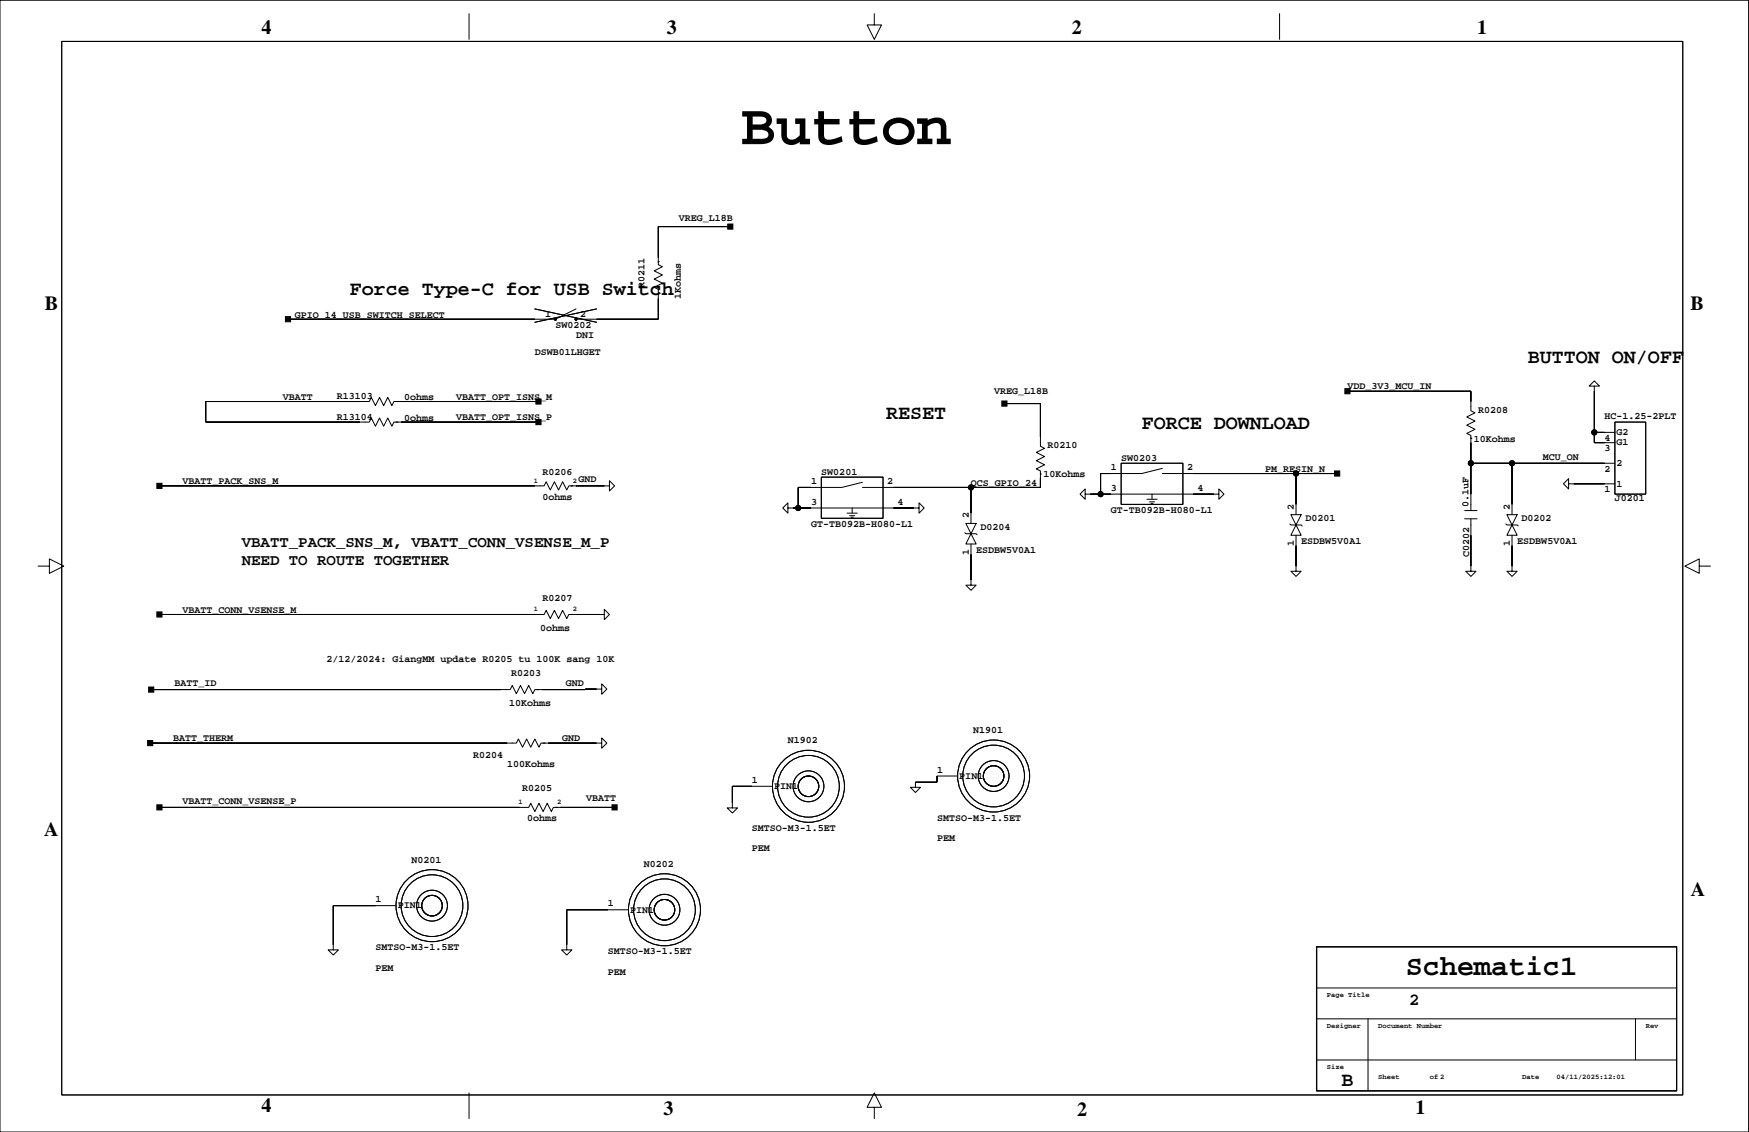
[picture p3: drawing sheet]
<svg xmlns="http://www.w3.org/2000/svg" width="432mm" height="279mm" viewBox="0 0 432 279" stroke-linecap="round" stroke-linejoin="round" font-family="sans-serif">
<g fill="none" stroke="#000" stroke-width=".25">
<path d="M0 .1h431.7v279.3h-431.7zM15.2 10.2h400.2v260.1h-400.2zM115.8 3.4v6.3M215.9 3.4v2.8h1.7l-1.7 3.5-1.8-3.5h1.8M315.9 3.4v6.3M180.3 55.9h-17.8v8.9M132.1 76.2l15.2 3.3M140.9 79.5h.1M142.2 76.2l-5.1 2.6h-66M147.3 76.2l-15.2 3.3M162.5 64.6v.7l1 .5-2 1.1 2 1-2 1 2 1-2 1 1 .5v7.4h-20.3M162.5 64.6h.1"/>
<path d="M97.8 99.1h35.1M98 99.1h-.7l-.5 1-1.1-2-1 2-1-2-1 2-1-2-.5 1h-40.4v5.1h40.4l.5-1 1 2 1-2 1 2 1-2 1.1 2 .5-1h.7M98 99.1h.1M248 99.6h8.9v10.5l1 .6-2.1 1 2.1 1-2.1 1 2.1 1-2.1 1 1.1 .5v.8M332.7 96.6h30.4v4.8l1.1 .5-2.1 1 2.1 1-2.1 1 2.1 1.1-2.1 1 1 .5v.7M393.6 96.6h.1M393.6 95.3h-1.3l1.3-1.3 1.3 1.3h-1.3v14h5.1M39.4 119.9h94.9l.5-1 1.1 2 1-2 1 2 1-2 1 2 .5-1h.8M97.8 104.2h35.1M98 104.2h.1M140.9 119.9h9.6v1.3l1.2-1.3-1.2-1.2v1.2M141.2 119.9h.1"/>
<path d="M149.2 119.9h.1M202.8 117.8h15.2v10.1h-15.2zM212.9 119l-5 1.3h-10.8v5.1M256.9 117h.1M256.9 116.8v3.5h-44M276.8 114.3h15.2v10.2h-15.2zM287 115.6l-5.1 1.3h-10.2v5.1M287 116.9h43.1M320 116.9v10.1M363.1 108.2h.1M363.1 119.4h.1M363.1 108v18"/>
<path d="M363.1 114.3h35.6M373.3 114.3v12.7M387.3 119.4v1.3l-1.3-1.3 1.3-1.3v1.3h11.4M388.5 119.4h.1M393.6 106.7h5.1M398.7 104.2h7.6v17.8h-7.6zM9.4 139.7h2.8v-1.7l3.5 1.7-3.5 1.8v-1.8M194.5 125.4v1.3l-1.3-1.3 1.3-1.3v1.3h32.4v1.3l1.3-1.3-1.3-1.3v1.3M195.8 125.4h.1M209.1 126.7h2.6M209.8 127.3h1.2M210.1 127.7h.5"/>
<path d="M210.4 125.4v1.3M225.6 125.4h.1M238.2 131.5l.3 .2h2.5l.2 .3M238.5 129.2l2.5 5.1h-2.5l2.5-5.1zM239.7 134.3v10.1h-1.2l1.2 1.3 1.3-1.3h-1.3M239.7 120.3v8.9M267.9 122v1.2l-1.3-1.2 1.3-1.3v1.3h33v1.2l1.3-1.2-1.3-1.3v1.3M269.2 122h.1M283.1 123.2h2.6M283.8 123.9h1.3M284.2 124.2h.5M284.4 122v1.2"/>
<path d="M299.7 122h.1M318.4 129.3l.3 .3h2.5l.3 .2M318.7 127l2.5 5.1h-2.5l2.5-5.1zM320 139.7h.1M320 132.1v8.9h-1.3l1.3 1.3 1.2-1.3h-1.2M361.6 126h3.1M361.6 128.1h3.1M363.1 139.7h.1M363.1 128.1v12.9h-1.2l1.2 1.3 1.3-1.3h-1.3M371.8 129.3l.2 .3h2.6l.2 .2M372 127l2.6 5.1h-2.6l2.6-5.1zM373.3 139.7h.1"/>
<path d="M373.3 132.1v8.9h-1.3l1.3 1.3 1.3-1.3h-1.3M419.5 139.7v-1.7l-3.5 1.7 3.5 1.8v-1.8h2.8M39.4 151.7h94.9l.5-1 1.1 2 1-2 1 2 1-2 1 2 .5-1h.8M140.9 151.7h8.3v1.2l1.3-1.2-1.3-1.3v1.3M141.2 151.7h.1M147.9 151.7h.1M239.7 143.2h.1M37.3 170.2h88.7l.5-1 1 2 1-2 1 2 1-2 1 2 .6-1h.7M132.8 170.2h.1M147.3 170.1h.1M148.6 170.1v-1.3l1.2 1.3-1.2 1.2v-1.2l-16 .1M37.1 183.4h90.4l.5-1 1 2 1-2 1 2 1.1-2 1 2 .5-1h.7"/>
<path d="M39.4 199.3h91.1l.5-1 1.1 2 1-2 1 2 1-2 1 2 .5-1h.8M134.1 183.4h14.5v1.3l1.2-1.3-1.2-1.3v1.3M134.3 183.4h.1M137.1 199.3h14.6M137.4 199.3h.1M147.3 183.4h.1M180.8 198.1h.1M190.7 194.1h-9.9v5.3h-1.3l1.3 1.3 1.3-1.3h-1.3M199.6 194.1h.1M212.3 191.5h.1M226 193.1h.1M236.4 191.5h-5.1v1.6h-5.3v1.2h-1.3l1.3 1.3 1.3-1.3h-1.3"/>
<path d="M245.3 191.5h.1M258 189h.1M82.3 233.2h.1M97.8 223.5h-15.5v11h-1.3l1.3 1.2 1.2-1.2h-1.2M106.7 223.5h.1M119.4 221h.1M139.9 233.2h.1M155.2 224.5h-15.3v10h-1.2l1.2 1.2 1.3-1.2h-1.3M164 224.5h.1M176.7 222h.1M325 243.8h88.9M325 251.5h88.9"/>
<path d="M337.7 251.5v17.7M403.8 251.5v10.1M115.8 269.8v6.3M215.9 273.3h1.7l-1.7-3.5-1.8 3.5h1.8v2.8M325 261.6h88.9"/>
<circle cx="137.1" cy="78.8" r=".25"/>
<circle cx="142.2" cy="78.8" r=".25"/>
<circle cx="320" cy="116.9" r=".63"/>
<circle cx="363.1" cy="114.3" r=".63"/>
<circle cx="373.3" cy="114.3" r=".63"/>
<circle cx="393.6" cy="106.7" r=".63"/>
<circle cx="197.1" cy="125.4" r=".63"/>
<circle cx="239.7" cy="120.3" r=".63"/>
<circle cx="271.7" cy="122" r=".63"/>
<circle cx="199.6" cy="194.1" r="7.6"/>
<circle cx="199.6" cy="194.1" r="8.9"/>
<circle cx="199.6" cy="194.1" r="3.8"/>
<circle cx="199.6" cy="194.1" r="2.54"/>
<circle cx="245.3" cy="191.5" r="8.9"/>
<circle cx="245.3" cy="191.5" r="7.6"/>
<circle cx="245.3" cy="191.5" r="3.8"/>
<circle cx="245.3" cy="191.5" r="2.54"/>
<circle cx="106.7" cy="223.5" r="7.6"/>
<circle cx="106.7" cy="223.5" r="8.9"/>
<circle cx="106.7" cy="223.5" r="3.8"/>
<circle cx="106.7" cy="223.5" r="2.54"/>
<circle cx="164" cy="224.5" r="8.9"/>
<circle cx="164" cy="224.5" r="7.6"/>
<circle cx="164" cy="224.5" r="2.54"/>
<circle cx="164" cy="224.5" r="3.8"/>
</g>
<path d="M325 233.7h88.9v35.5h-88.9z" fill="none" stroke="#000" stroke-width=".3"/>
<g fill="#000" stroke="#000" stroke-width=".25">
<path d="M162.5 55.9v7.6z" fill-rule="evenodd"/>
<path d="M179.7 55.3h1.2v1.3h-1.2z" fill-rule="evenodd"/>
<path d="M162.5 55.9h17.8z" fill-rule="evenodd"/>
<path d="M70.5 78.2h1.2v1.2h-1.2z" fill-rule="evenodd"/>
<path d="M71.1 78.8h61z" fill-rule="evenodd"/>
<path d="M162.5 73.7v5.1z" fill-rule="evenodd"/>
<path d="M147.3 78.8h15.2z" fill-rule="evenodd"/>
<path d="M50.8 99.1v5.1z" fill-rule="evenodd"/>
<path d="M50.8 99.1h38.1z" fill-rule="evenodd"/>
<path d="M132.3 98.5h1.3v1.2h-1.3z" fill-rule="evenodd"/>
<path d="M99 99.1h33.9z" fill-rule="evenodd"/>
<path d="M256.9 99.6v8.3z" fill-rule="evenodd"/>
<path d="M248 99.6h8.9z" fill-rule="evenodd"/>
<path d="M332 95.9h1.3v1.3h-1.3z" fill-rule="evenodd"/>
<path d="M363.1 96.6v2.5z" fill-rule="evenodd"/>
<path d="M332.7 96.6h30.4z" fill-rule="evenodd"/>
<path d="M393.6 96.6v10.1z" fill-rule="evenodd"/>
<path d="M50.8 104.2h38.1z" fill-rule="evenodd"/>
<path d="M39.4 119.9h92.7z" fill-rule="evenodd"/>
<path d="M132.3 103.5h1.3v1.3h-1.3z" fill-rule="evenodd"/>
<path d="M99 104.2h33.9z" fill-rule="evenodd"/>
<path d="M142.2 119.9h7z" fill-rule="evenodd"/>
<path d="M247.3 99h1.3v1.2h-1.3z" fill-rule="evenodd"/>
<path d="M256.9 118v2.3z" fill-rule="evenodd"/>
<path d="M271.7 116.9v5.1z" fill-rule="evenodd"/>
<path d="M271.7 116.9h2.6z" fill-rule="evenodd"/>
<path d="M320 116.9v7.6z" fill-rule="evenodd"/>
<path d="M294.6 116.9h25.4z" fill-rule="evenodd"/>
<path d="M329.5 116.2h1.3v1.3h-1.3z" fill-rule="evenodd"/>
<path d="M320 116.9h10.1z" fill-rule="evenodd"/>
<path d="M363.1 109.3v5z" fill-rule="evenodd"/>
<path d="M363.1 114.3v5.1z" fill-rule="evenodd"/>
<path d="M363.1 119.4v2.6z" fill-rule="evenodd"/>
<path d="M363.1 114.3h10.2z" fill-rule="evenodd"/>
<path d="M373.3 114.3v10.2z" fill-rule="evenodd"/>
<path d="M393.6 106.7v2.6z" fill-rule="evenodd"/>
<path d="M393.6 106.7h2.5z" fill-rule="evenodd"/>
<path d="M393.6 109.3h2.5z" fill-rule="evenodd"/>
<path d="M388.5 119.4h7.6z" fill-rule="evenodd"/>
<path d="M373.3 114.3h22.8z" fill-rule="evenodd"/>
<path d="M38.7 119.3h1.3v1.3h-1.3z" fill-rule="evenodd"/>
<path d="M195.8 125.4h1.3z" fill-rule="evenodd"/>
<path d="M197.1 120.3v5.1z" fill-rule="evenodd"/>
<path d="M197.1 125.4h3.1z" fill-rule="evenodd"/>
<path d="M197.1 120.3h3.1z" fill-rule="evenodd"/>
<path d="M220.5 125.4h5.1z" fill-rule="evenodd"/>
<path d="M239.7 136.8v6.4z" fill-rule="evenodd"/>
<path d="M239.7 120.3v6.4z" fill-rule="evenodd"/>
<path d="M220.5 120.3h19.2z" fill-rule="evenodd"/>
<path d="M239.7 120.3h17.2z" fill-rule="evenodd"/>
<path d="M269.2 122h2.5z" fill-rule="evenodd"/>
<path d="M271.7 122h2.6z" fill-rule="evenodd"/>
<path d="M294.6 122h5.1z" fill-rule="evenodd"/>
<path d="M320 134.7v5z" fill-rule="evenodd"/>
<path d="M363.1 132.1v7.6z" fill-rule="evenodd"/>
<path d="M373.3 134.7v5z" fill-rule="evenodd"/>
<path d="M38.7 151h1.3v1.3h-1.3z" fill-rule="evenodd"/>
<path d="M39.4 151.7h92.7z" fill-rule="evenodd"/>
<path d="M142.2 151.7h5.7z" fill-rule="evenodd"/>
<path d="M36.7 169.6h1.3v1.2h-1.3z" fill-rule="evenodd"/>
<path d="M37.3 170.2h86.4z" fill-rule="evenodd"/>
<path d="M133.8 170.2h10.7z" fill-rule="evenodd"/>
<path d="M144.5 170.1v.1z" fill-rule="evenodd"/>
<path d="M144.5 170.1h2.8z" fill-rule="evenodd"/>
<path d="M36.4 182.8h1.3v1.2h-1.3z" fill-rule="evenodd"/>
<path d="M38.7 198.6h1.3v1.3h-1.3z" fill-rule="evenodd"/>
<path d="M37.1 183.4h88.1z" fill-rule="evenodd"/>
<path d="M39.4 199.3h88.8z" fill-rule="evenodd"/>
<path d="M135.4 183.4h11.9z" fill-rule="evenodd"/>
<path d="M151.1 198.6h1.3v1.3h-1.3z" fill-rule="evenodd"/>
<path d="M138.4 199.3h13.3z" fill-rule="evenodd"/>
<path d="M180.8 194.1v4z" fill-rule="evenodd"/>
<path d="M180.8 194.1h4.8z" fill-rule="evenodd"/>
<path d="M231.3 191.5v1.6z" fill-rule="evenodd"/>
<path d="M226 193.1h5.3z" fill-rule="evenodd"/>
<path d="M82.3 223.5v9.7z" fill-rule="evenodd"/>
<path d="M82.3 223.5h10.4z" fill-rule="evenodd"/>
<path d="M139.9 224.5v8.7z" fill-rule="evenodd"/>
<path d="M139.9 224.5h10.2z" fill-rule="evenodd"/>
<circle cx="137.1" cy="78.8" r=".25"/>
<circle cx="142.2" cy="78.8" r=".25"/>
<circle cx="320" cy="116.9" r=".63"/>
<circle cx="363.1" cy="114.3" r=".63"/>
<circle cx="373.3" cy="114.3" r=".63"/>
<circle cx="393.6" cy="106.7" r=".63"/>
<circle cx="197.1" cy="125.4" r=".63"/>
<circle cx="239.7" cy="120.3" r=".63"/>
<circle cx="271.7" cy="122" r=".63"/>
</g>
<text font-size="14.5" x="182.8" y="35.6">Button</text>
<text font-size="7.1" x="347" y="240.8">Schematic1</text>
<g font-size="4.9">
<text x="64.5" y="8.3">4</text>
<text x="164.6" y="8.3">3</text>
<text x="264.6" y="8.3">2</text>
<text x="364.7" y="8.3">1</text>
<text x="11" y="76.4">B</text>
<text x="86.3" y="72.8">Force Type-C for USB Switch</text>
<text x="417.4" y="76.4">B</text>
<text x="377.2" y="89.6">BUTTON ON/OFF</text>
<text x="218.8" y="103.3">RESET</text>
<text x="281.9" y="105.8">FORCE DOWNLOAD</text>
<text x="10.9" y="206.4">A</text>
<text x="417.5" y="221.1">A</text>
<text x="331.2" y="268.1">B</text>
<text x="64.5" y="274.5">4</text>
<text x="163.8" y="275.2">3</text>
<text x="265.9" y="275.5">2</text>
<text x="349.5" y="275">1</text>
</g>
<text font-size="4.2" x="347.9" y="248.2">2</text>
<g font-size="3.9">
<text x="59.7" y="135">VBATT_PACK_SNS_M, VBATT_CONN_VSENSE_M_P</text>
<text x="59.7" y="139.5">NEED TO ROUTE TOGETHER</text>
</g>
<g font-size="2.5">
<text x="167.6" y="54.5">VREG_L18B</text>
<text x="159.1" y="71.2" transform="rotate(-90 159.1 71.2)">R0211</text>
<text x="168.1" y="73.7" transform="rotate(-90 168.1 73.7)">1Kohms</text>
<text x="72.8" y="78.5">GPIO_14_USB_SWITCH_SELECT</text>
<text x="134.6" y="78.3">1</text>
<text x="137.1" y="80.9">SW0202</text>
<text x="142.2" y="83.4">DNI</text>
<text x="143.3" y="78.3">2</text>
<text x="132" y="87.7">DSWB01LHGET</text>
<text x="69.8" y="98.7">VBATT</text>
<text x="83.2" y="98.5">R13103</text>
<text x="99.8" y="98.8">0ohms</text>
<text x="112.6" y="98.7">VBATT_OPT_ISNS_M</text>
<text x="245.4" y="97.3">VREG_L18B</text>
<text x="332.7" y="96.1">VDD_3V3_MCU_IN</text>
<text x="364.9" y="101.8">R0208</text>
<text x="83.2" y="103.6">R13104</text>
<text x="99.8" y="103.9">0ohms</text>
<text x="112.6" y="103.7">VBATT_OPT_ISNS_P</text>
<text x="396.1" y="103.4">HC-1.25-2PLT</text>
<text x="399.1" y="107.4">G2</text>
<text x="258.6" y="110.6">R0210</text>
<text x="276.8" y="113.9">SW0203</text>
<text x="363.9" y="109.1">10Kohms</text>
<text x="380.9" y="113.5">MCU_ON</text>
<text x="396.1" y="111.4">3</text>
<text x="396.1" y="108.8">4</text>
<text x="399.1" y="110">G1</text>
<text x="45.1" y="119.5">VBATT_PACK_SNS_M</text>
<text x="134" y="117.2">R0206</text>
<text x="142.8" y="118.8">GND</text>
<text x="200.2" y="119.5">1</text>
<text x="202.8" y="117.3">SW0201</text>
<text x="219.1" y="119.5">2</text>
<text x="239.7" y="119.9">QCS_GPIO_24</text>
<text x="257.6" y="117.8">10Kohms</text>
<text x="274.3" y="116.1">1</text>
<text x="293.1" y="116.1">2</text>
<text x="312.3" y="116.4">PM_RESIN_N</text>
<text x="396.1" y="116.4">2</text>
<text x="399.1" y="115">2</text>
<text x="134" y="123.3">0ohms</text>
<text x="200.2" y="124.6">3</text>
<text x="221.6" y="124.6">4</text>
<text x="274.3" y="121.1">3</text>
<text x="295.6" y="121.1">4</text>
<text x="319.4" y="125.8" transform="rotate(-90 319.4 125.8)">2</text>
<text x="362.6" y="125" transform="rotate(-90 362.6 125)">0.1uF</text>
<text x="372.8" y="125.8" transform="rotate(-90 372.8 125.8)">2</text>
<text x="396.1" y="121.5">1</text>
<text x="398.7" y="123.7">J0201</text>
<text x="399.1" y="120.1">1</text>
<text x="200.2" y="130">GT-TB092B-H080-L1</text>
<text x="239.2" y="127.9" transform="rotate(-90 239.2 127.9)">2</text>
<text x="242.1" y="130.8">D0204</text>
<text x="274.3" y="126.6">GT-TB092B-H080-L1</text>
<text x="322.3" y="128.6">D0201</text>
<text x="375.7" y="128.6">D0202</text>
<text x="239.2" y="137" transform="rotate(-90 239.2 137)">1</text>
<text x="241" y="136.5">ESDBW5V0A1</text>
<text x="319.4" y="134.9" transform="rotate(-90 319.4 134.9)">1</text>
<text x="321.3" y="134.4">ESDBW5V0A1</text>
<text x="362.7" y="137.5" transform="rotate(-90 362.7 137.5)">C0202</text>
<text x="372.8" y="134.9" transform="rotate(-90 372.8 134.9)">1</text>
<text x="374.6" y="134.4">ESDBW5V0A1</text>
<text x="134" y="148.3">R0207</text>
<text x="45.1" y="151.2">VBATT_CONN_VSENSE_M</text>
<text x="133.3" y="155.7">0ohms</text>
<text x="80.6" y="163.3">2/12/2024: GiangMM update R0205 tu 100K sang 10K</text>
<text x="126.2" y="166.9">R0203</text>
<text x="43" y="169.3">BATT_ID</text>
<text x="139.7" y="169.4">GND</text>
<text x="125.7" y="174.3">10Kohms</text>
<text x="42.8" y="183">BATT_THERM</text>
<text x="138.8" y="183">GND</text>
<text x="194.5" y="183.5">N1902</text>
<text x="240.2" y="180.9">N1901</text>
<text x="116.8" y="187.2">R0204</text>
<text x="125.2" y="189.3">100Kohms</text>
<text x="231.3" y="190.7">1</text>
<text x="128.9" y="195.3">R0205</text>
<text x="144.7" y="197.7">VBATT</text>
<text x="185.6" y="193.3">1</text>
<text x="191.1" y="194.8">PIN1</text>
<text x="236.8" y="192.2">PIN1</text>
<text x="45.1" y="198.5">VBATT_CONN_VSENSE_P</text>
<text x="130.1" y="202.7">0ohms</text>
<text x="231.3" y="202.5">SMTSO-M3-1.5ET</text>
<text x="185.6" y="205.1">SMTSO-M3-1.5ET</text>
<text x="231.3" y="207.6">PEM</text>
<text x="101.6" y="212.9">N0201</text>
<text x="159" y="214">N0202</text>
<text x="185.6" y="210.1">PEM</text>
<text x="92.7" y="222.7">1</text>
<text x="98.2" y="224.2">PIN1</text>
<text x="150.1" y="223.7">1</text>
<text x="155.6" y="225.2">PIN1</text>
<text x="92.7" y="234.5">SMTSO-M3-1.5ET</text>
<text x="92.7" y="239.6">PEM</text>
<text x="150.1" y="235.5">SMTSO-M3-1.5ET</text>
<text x="150.1" y="240.6">PEM</text>
</g>
<g font-size="1.8">
<text x="131.8" y="119.1">1</text>
<text x="141.4" y="119.1">2</text>
<text x="131.8" y="150.9">1</text>
<text x="141.4" y="150.9">2</text>
<text x="128" y="198.5">1</text>
<text x="137.6" y="198.5">2</text>
<text x="327.6" y="246.1">Page Title</text>
<text x="327.6" y="253.7">Designer</text>
<text x="340.3" y="253.7">Document Number</text>
<text x="406.3" y="253.7">Rev</text>
<text x="327.6" y="263.8">Size</text>
<text x="340.3" y="266.4">Sheet</text>
<text x="353" y="266.4">of 2</text>
<text x="375.8" y="266.4">Date</text>
<text x="384.3" y="266.4">04/11/2025:12:01</text>
</g>
</svg>
